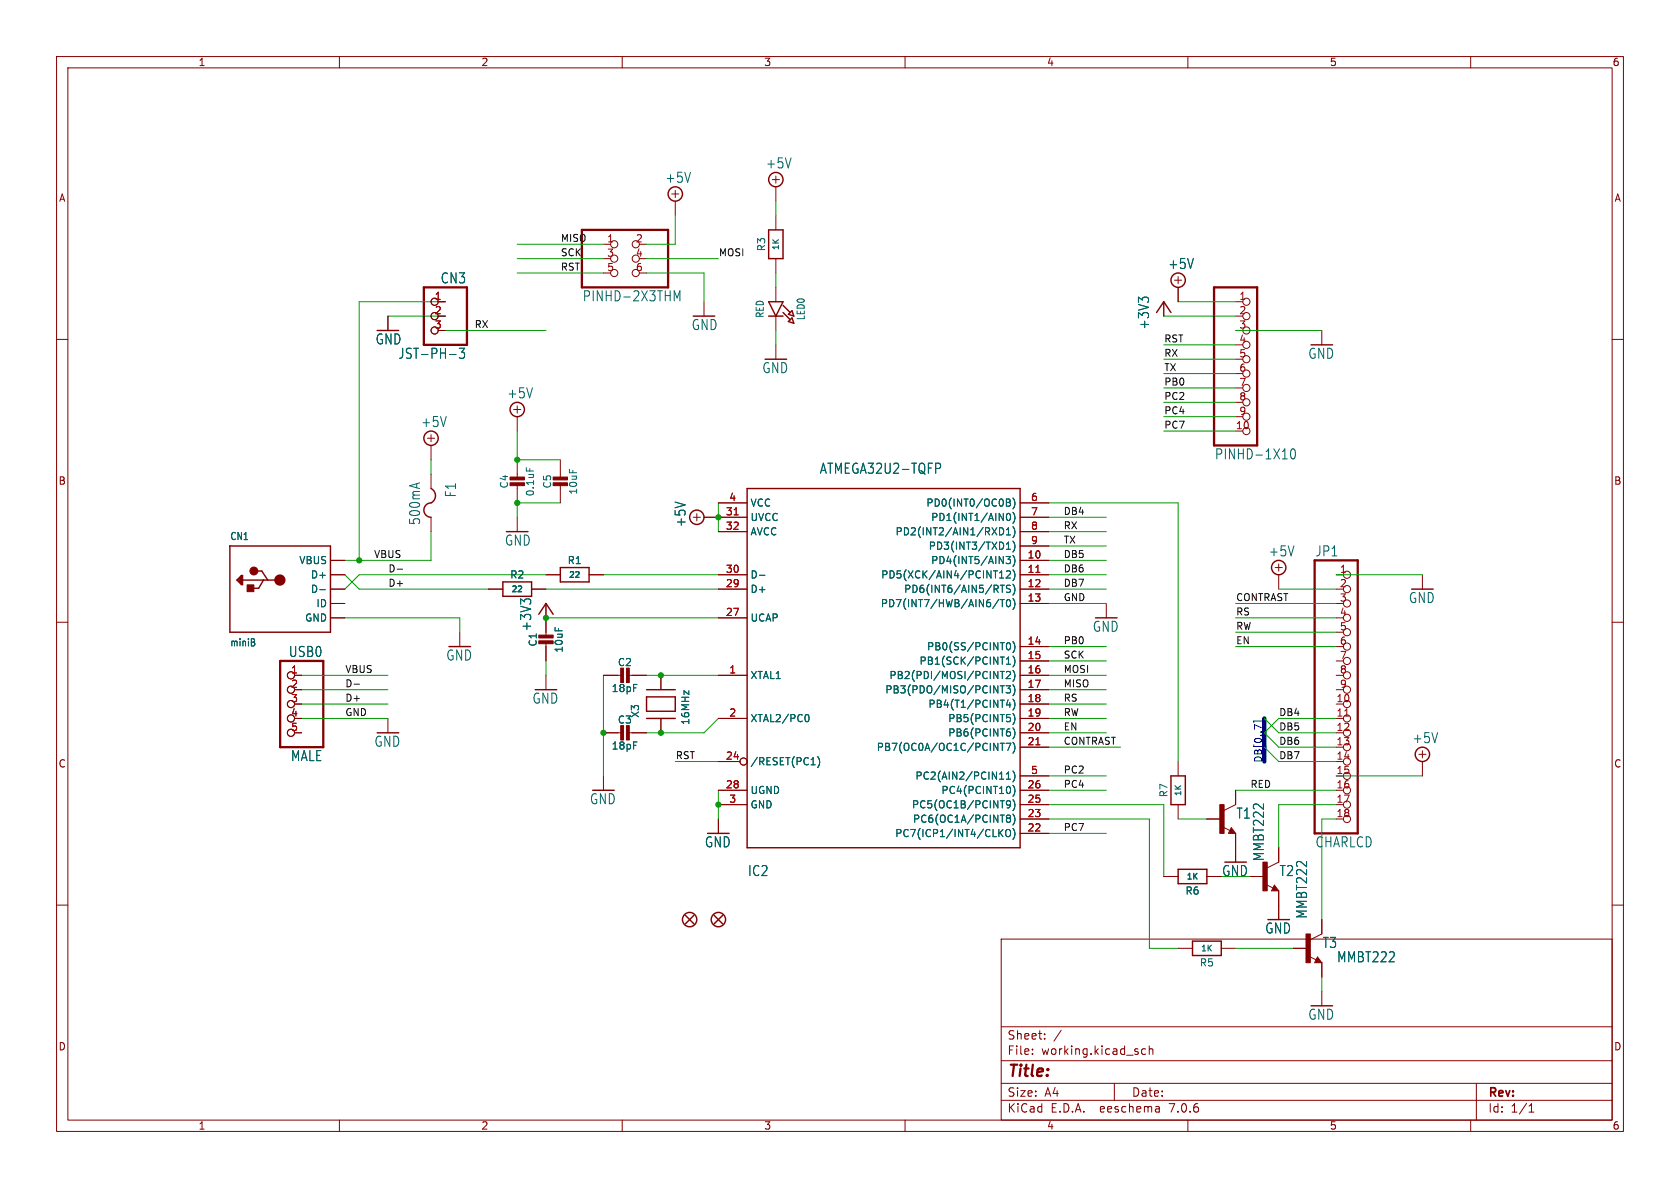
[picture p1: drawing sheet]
<svg xmlns="http://www.w3.org/2000/svg" width="297mm" height="210mm" viewBox="0 0 297 210" stroke-linecap="round" stroke-linejoin="round" font-family="sans-serif">
<g fill="none" stroke="#840000" stroke-width=".18">
<path d="M10 10h277v190h-277zM12 12h273v186h-273zM60 10v2M110 10v2M160 10v2M210 10v2M260 10v2M118.7 34.3h1.3M119.4 33.7v1.2M119.4 35.6v2.5M136.5 31.8h1.3M137.2 31.1v1.3"/>
<path d="M137.2 33v2.6M137.2 38.1v2.5M10 60h2M68.6 55.9v2.5M77.5 53.3h1.2M77.5 55.9h1.2M77.5 58.4h1.2M106.7 43.2h1.2M106.7 45.7h1.2M106.7 48.3h1.2M113 43.2h1.3M113 45.7h1.3"/>
<path d="M113 48.3h1.3M124.5 53.3v2.6M137.2 45.7v2.6M137.2 50.8v2.5M137.2 55.9v2.5M205.7 53.3v2.6M207.6 49.5h1.3M208.3 48.9v1.3M208.3 50.8v2.5M218.4 53.3h1.3M218.4 58.4h1.3M233.7 58.4v2.6"/>
<path d="M285 60h2M75.6 77.5h1.2M76.2 76.8v1.3M76.2 78.7v2.6M90.8 72.4h1.3M91.4 71.8v1.2M91.4 73.7v2.5M137.2 61v2.5M218.4 63.5h1.3M218.4 66h1.3M218.4 68.6h1.3M218.4 71.1h1.3"/>
<path d="M218.4 73.7h1.3M58.4 99.1h2.6M76.2 83.8v2.6M76.2 91.4v2.6M91.4 81.3v3.3M91.4 85.6v3.3M91.4 91.4v2.6M99.1 81.3v3.3M99.1 85.6v3.3M122.6 91.4h1.2M123.2 90.8v1.3M124.5 91.4h7.6"/>
<path d="M127 94h5.1M127 88.9h5.1M180.3 99.1h5.1M180.3 91.4h5.1M180.3 94h5.1M180.3 88.9h5.1M180.3 96.5h5.1M226.1 99.7v1.3M10 110h2M52.1 119.4h1.2M58.4 101.6h2.6M58.4 106.7h2.6"/>
<path d="M58.4 104.1h2.6M58.4 109.2h2.6M81.3 111.8v2.5M86.4 104.1h2.5M94 104.1h2.5M96.5 101.6h2.6M96.5 106.7v5.8M96.5 113.5v3.3M96.5 119.4v2.5M104.1 101.6h2.6M106.7 119.4h3.3M111 119.4h3.3"/>
<path d="M116.8 119.4v2.5M127 101.6h5.1M127 119.4h5.1M127 104.1h5.1M127 109.2h5.1M180.3 101.6h5.1M180.3 106.7h5.1M180.3 114.3h5.1M180.3 116.8h5.1M180.3 119.4h5.1M180.3 104.1h5.1M195.6 106.7v2.5"/>
<path d="M225.4 100.3h1.3M226.1 101.6v2.5M236.2 101.6h1.3M236.2 106.7h1.3M236.2 111.8h1.3M236.2 114.3h1.3M236.2 116.8h1.3M236.2 119.4h1.3M251.5 101.6v2.5M285 110h2M52.1 121.9h1.2M52.1 129.5h1.2"/>
<path d="M52.1 124.5h1.2M52.1 127h1.2M68.6 127v2.5M106.7 129.5h3.3M106.7 137.2v2.5M111 129.5h3.3M116.8 127v2.5M127 127h5.1M127 134.6h3.8M127 139.7h5.1M180.3 121.9h5.1M180.3 129.5h5.1"/>
<path d="M180.3 124.5h5.1M180.3 127h5.1M180.3 132.1h5.1M180.3 139.7h5.1M180.3 137.2h5.1M208.3 134.6v2.6M218.4 139.7v2.5l-2 1.1M236.2 121.9h1.3M250.8 133.4h1.3M251.5 132.7v1.3M251.5 134.6v2.6M10 160h2"/>
<path d="M127 144.8v2.5M127 142.2h5.1M180.3 147.3h5.1M180.3 144.8h5.1M180.3 142.2h5.1M205.7 154.9h2.6M208.3 142.2v2.6M213.4 144.8h2.5M213.4 154.9h2.5M216.2 146.2l1.2 .6M217.7 146.3l.7 1h-1.2zM218.4 147.3v5.1"/>
<path d="M221 154.9h2.5M223.8 156.4l1.3 .6M225.3 156.5l.8 1h-1.3zM226.1 149.9v2.5l-2.1 1M226.1 157.5v5.1M285 160h2M177 166h108v32h-108zM208.3 167.6h2.5M215.9 167.6h2.5M228.6 167.6h2.5M231.4 169.1l1.3 .6M232.9 169.2l.8 1h-1.3z"/>
<path d="M233.7 162.6v2.5l-2.1 1M233.7 170.2v2.5M233.7 175.3v2.5M60 198v2M110 198v2M160 198v2M177 194.5h108M177 191.5h108M177 187.5h108M177 181.5h108M182.5 186.3v.1M182.5 185.5v.1"/>
<path d="M184.7 183.6v.1M184.7 182.8v.1M187.6 182.1l-1.3 2M197 191.5v3M202.5 185.5l-.4-.1-.3 .3v.4l.2 .2h.5M203.2 185.5l.2-.1 .3 .1 .1 .9M203.2 184.9v1.5M204.9 195.7l.1 .9M205 196.5l-.2 .1M205 196h-.2M210 198v2M260 198v2"/>
<path d="M261 191.5v6.5M270.3 196.6h.9M270.3 195.5l.4-.4v1.5"/>
<circle cx="76.8" cy="58.4" r=".63"/>
<circle cx="76.8" cy="55.9" r=".63"/>
<circle cx="76.8" cy="53.3" r=".63"/>
<circle cx="108.6" cy="45.7" r=".63"/>
<circle cx="108.6" cy="48.3" r=".63"/>
<circle cx="108.6" cy="43.2" r=".63"/>
<circle cx="112.4" cy="45.7" r=".63"/>
<circle cx="112.4" cy="48.3" r=".63"/>
<circle cx="112.4" cy="43.2" r=".63"/>
<circle cx="220.3" cy="53.3" r=".63"/>
<circle cx="220.3" cy="58.4" r=".63"/>
<circle cx="220.3" cy="55.9" r=".63"/>
<circle cx="220.3" cy="76.2" r=".63"/>
<circle cx="220.3" cy="66" r=".63"/>
<circle cx="220.3" cy="68.6" r=".63"/>
<circle cx="220.3" cy="63.5" r=".63"/>
<circle cx="220.3" cy="61" r=".63"/>
<circle cx="220.3" cy="71.1" r=".63"/>
<circle cx="220.3" cy="73.7" r=".63"/>
<circle cx="51.4" cy="119.4" r=".63"/>
<circle cx="238.1" cy="111.8" r=".63"/>
<circle cx="238.1" cy="109.2" r=".63"/>
<circle cx="238.1" cy="116.8" r=".63"/>
<circle cx="238.1" cy="119.4" r=".63"/>
<circle cx="238.1" cy="114.3" r=".63"/>
<circle cx="238.1" cy="101.6" r=".63"/>
<circle cx="238.1" cy="104.1" r=".63"/>
<circle cx="238.1" cy="106.7" r=".63"/>
<circle cx="51.4" cy="124.5" r=".63"/>
<circle cx="51.4" cy="121.9" r=".63"/>
<circle cx="51.4" cy="127" r=".63"/>
<circle cx="51.4" cy="129.5" r=".63"/>
<circle cx="131.4" cy="134.6" r=".63"/>
<circle cx="238.1" cy="121.9" r=".63"/>
<circle cx="238.1" cy="124.5" r=".63"/>
<circle cx="238.1" cy="127" r=".63"/>
<circle cx="238.1" cy="137.2" r=".63"/>
<circle cx="238.1" cy="139.7" r=".63"/>
<circle cx="238.1" cy="132.1" r=".63"/>
<circle cx="238.1" cy="129.5" r=".63"/>
<circle cx="238.1" cy="134.6" r=".63"/>
<circle cx="238.1" cy="144.8" r=".63"/>
<circle cx="238.1" cy="142.2" r=".63"/>
</g>
<path d="M74.9 50.8h7.6v10.2h-7.6zM102.9 40.6h15.2v10.2h-15.2zM214.6 50.8h7.6v27.9h-7.6zM232.4 99.1h7.6v48.2h-7.6zM49.5 116.8h7.6v15.3h-7.6z" fill="none" stroke="#840000" stroke-width=".41"/>
<g fill="none" stroke="#006464" stroke-width=".18">
<path d="M119.2 53.2v-1.8l.5 1.3 .5-1.3v1.8M201.9 53l-.6-.5v1M202.1 52.6h.8M79.5 62.7h1.1M81.2 61.6h.9l-.5 .6a.41 .41 0 0 1 .5 .4l-.1 .7h-.6l-.2-.1M228.4 79.4l.3-.1a1.23 1.23 0 0 1 0 1.8h-.2a1.32 1.32 0 0 1-.1-1.7zM74.2 85.4l-1.8 .5M93 82.7v.6M165.4 81.9h.6l.3 .3-.2 .5-.7 .1M176.7 93.3a.64 .64 0 0 1 .7 .6 .64 .64 0 0 1-.7 .7M177.9 98.4h.7l-.4 .5 .4 .1v.5l-.2 .1-.5-.1M177.9 88.2l.6 .1 .1 .3-.3 .2"/>
<path d="M177.9 88.8h.4M177.9 93.7l.4-.4v1.3M177.9 94.6h.7M177.9 97.1h.7M178 90.9l.2-.2a.68 .68 0 0 1 .5 .7 .68 .68 0 0 1-.5 .6l-.2-.1-.1-.4zM178 96.1l.3-.3v1.3M178.3 88.8l.3 .3v.3l-.7 .1M179.1 98.2a1.46 1.46 0 0 1 0 1.9M179.1 88a1.46 1.46 0 0 1 0 2M179.1 90.6a1.46 1.46 0 0 1 0 1.9M179.1 93.1a1.46 1.46 0 0 1 0 1.9M179.1 95.6a1.46 1.46 0 0 1 0 2"/>
<path d="M44.8 113.5l.3 .3-.3 .4M44.9 113l.1 .2-.1 .3M56.5 104.2h1M92.7 106.4l-.7-.5v.9M92.9 105.9h.8M134.3 101.7h.9M176.6 105.9l-1.1 1.7M176.7 102.2h.7M176.7 101.3l.4-.4v1.3M176.8 103.4h.8M176.8 106h.8M176.8 118.7h.8"/>
<path d="M177.2 103.4v1.3M177.2 106v1.3M177.2 118.7v1.3M177.9 101l.5-.1 .2 .4-.7 .9h.7M177.9 114.1l.1-.4 .2-.1a.68 .68 0 0 1 .5 .6 .68 .68 0 0 1-.5 .7l-.2-.1-.1-.4M177.9 118.8l.5-.1 .2 .4-.7 .9h.7M177.9 117.4h.7M177.9 116.5l.4-.4v1.3M178 106.1l.2-.1a.68 .68 0 0 1 .5 .6 .68 .68 0 0 1-.5 .7l-.2-.2-.1-.3zM178.6 103.5l-.4-.1-.2 .2v.3l.5 .3 .1 .3-.2 .2h-.5M179.1 100.7a1.46 1.46 0 0 1 0 2M179.1 103.3a1.46 1.46 0 0 1 0 1.9"/>
<path d="M179.1 105.8a1.46 1.46 0 0 1 0 1.9M179.1 113.4a1.46 1.46 0 0 1 0 2M179.1 116a1.46 1.46 0 0 1 0 1.9M179.1 118.5a1.46 1.46 0 0 1 0 1.9M142.4 126.4l.2-.1a.68 .68 0 0 1 .4 .6 .68 .68 0 0 1-.4 .7l-.2-.1M143.4 135.2h.7M144.5 133.7a1.46 1.46 0 0 1 0 2M176.8 121.2h.8M176.8 131.4h.8M177.2 121.2v1.3M177.2 131.4v1.3M177.9 121.2h.7l-.4 .5 .4 .1v.6l-.2 .1-.5-.1"/>
<path d="M177.9 131.4h.8l-.5 1.3M177.9 136.8l.4-.3v1.2M177.9 137.7h.7M178.2 123.7l-.3 .9h.8M178.5 124.2v.8M179.1 121a1.46 1.46 0 0 1 0 2M179.1 123.6a1.46 1.46 0 0 1 0 1.9M179.1 126.1a1.46 1.46 0 0 1 0 2M179.1 128.7a1.46 1.46 0 0 1 0 1.9M179.1 131.2a1.46 1.46 0 0 1 0 1.9M179.1 136.3a1.46 1.46 0 0 1 0 1.9M179.1 138.8a1.46 1.46 0 0 1 0 2"/>
<path d="M176.8 147.2l.5 .7M177.3 146.6l-.7 .8M177.9 146.8l.2-.2a.43 .43 0 0 1 .5 .5v.4a.42 .42 0 0 1-.4 .4 .42 .42 0 0 1-.4-.4zM178 144.2l.2-.1 .3 .1 .1 .2-.2 .2M178 144.5l.2 .1M178.2 144.6h.2M178.2 144.6l-.2 .2M178.4 144.6l.2 .3v.3l-.2 .2-.4-.2M178.6 142.1l-.2 .2h-.4l-.1-.2 .1-.5 .4-.1 .2 .2a.84 .84 0 0 1-.3 1.1h-.3M179.1 141.4a1.46 1.46 0 0 1 0 1.9M179.1 143.9a1.46 1.46 0 0 1 0 1.9M179.1 146.4a1.46 1.46 0 0 1 0 2"/>
</g>
<g fill="none" stroke="#840000" stroke-width=".25">
<path d="M135.9 40.6h2.5v5.1h-2.5zM135.9 53.3h2.5l-1.2 2.6zM135.9 55.9h2.5M138.4 54l1.3 1.2M138.4 55.2l1.3 1.3M139.4 55.6l.6-.7 .3 1zM139.4 56.8l.6-.6 .3 1zM204.5 55.2l1.2-1.9 1.3 1.9M40.6 96.5h17.8v15.3h-17.8v-15.3M76.2 86.4a1.43 1.43 0 0 1 .7 1.6 1.43 1.43 0 0 1-1.3 1.1 1.27 1.27 0 0 0-.6 1.4 1.27 1.27 0 0 0 1.2 .9M132.1 86.4h48.2v63.5h-48.2zM42.1 102.5l.4-.4v.8l-.2-.2v-.2"/>
<path d="M42.7 101.7h.2v1.6h-.2l-.8-.8zM42.7 101.7v1.4M42.9 102.5h6.6M45.3 100.9h1l1 1.6M46.6 102.5l-.9 1.5h-1.2M88.9 102.9h5.1v2.5h-5.1zM95.2 108.6l1.3-1.9 1.3 1.9M99.1 100.3h5v2.6h-5zM114.3 127h5.1M114.3 123.2h5.1v2.5h-5.1zM114.3 121.9h5.1M207 137.2h2.5v5h-2.5z"/>
<path d="M208.3 153.7h5.1v2.5h-5.1zM217.7 146.8l.1 .3h-.4l.3-.5 .5 .6h-.8M225.3 157l.1 .2h-.4l.3-.5 .5 .7h-.8M121.2 161.8l1.5 1.5M122.7 161.8l-1.5 1.5M126.2 161.8l1.6 1.5M127.8 161.8l-1.6 1.5M210.8 166.4h5.1v2.5h-5.1zM232.9 169.7l.1 .2h-.3l.2-.5 .5 .7h-.7"/>
<circle cx="119.4" cy="34.3" r="1.27"/>
<circle cx="137.2" cy="31.7" r="1.27"/>
<circle cx="208.3" cy="49.5" r="1.27"/>
<circle cx="76.2" cy="77.5" r="1.27"/>
<circle cx="91.4" cy="72.4" r="1.27"/>
<circle cx="123.2" cy="91.4" r="1.27"/>
<circle cx="226.1" cy="100.3" r="1.27"/>
<circle cx="251.5" cy="133.3" r="1.27"/>
<circle cx="121.9" cy="162.6" r="1.27"/>
<circle cx="127" cy="162.6" r="1.27"/>
</g>
<path d="M129.8 91h.7M183.1 101.2h.7M183.1 131.7h.7M237.7 126.6h.8" fill="none" stroke="#a90000" stroke-width=".18"/>
<g fill="#840000" stroke="#840000" stroke-width=".18">
<path d="M230.9 165.1h.7v5.1h-.7z"/>
<path d="M95.2 113.3h2.6v.5h-2.6z"/>
<path d="M95.2 112.3h2.6v.5h-2.6z"/>
<path d="M215.6 142.2h.8v5.1h-.8z"/>
<path d="M109.7 118.1h.5v2.6h-.5z"/>
<path d="M110.7 118.1h.6v2.6h-.6z"/>
<path d="M109.7 128.3h.5v2.5h-.5z"/>
<path d="M110.7 128.3h.6v2.5h-.6z"/>
<path d="M43.7 103.4h1.2v1.2h-1.2z"/>
<path d="M90.2 85.3h2.5v.6h-2.5z"/>
<path d="M90.2 84.3h2.5v.5h-2.5z"/>
<path d="M97.8 85.3h2.5v.6h-2.5z"/>
<path d="M97.8 84.3h2.5v.5h-2.5z"/>
<path d="M223.3 152.4h.7v5.1h-.7z"/>
<circle cx="44.9" cy="100.9" r=".7"/>
</g>
<circle cx="49.5" cy="102.5" r=".5" fill="none" stroke="#840000" stroke-width="1"/>
<path d="M221.7 127.8v-.3h1.7v.3M223 128.6l-1.2-.5v.8" fill="none" stroke="#000084" stroke-width=".18"/>
<path d="M70.2 100.6h1M62.6 120.9h.9" fill="none" stroke="#0f0f0f" stroke-width=".18"/>
<path d="M223.5 127v2.5" fill="none" stroke="#000084" stroke-width=".76"/>
<g fill="none" stroke="#009600" stroke-width=".18">
<path d="M119.4 38.1v5.1h-5.1M137.2 35.6v2.5M68.6 55.9h10.1M78.7 53.3h-15.2v45.8M78.7 58.4h17.8M91.4 45.7h15.3M91.4 48.3h15.3M91.4 43.2h15.3M114.3 45.7h12.7M114.3 48.3h10.2v5M137.2 48.3v2.5M137.2 58.4v2.6"/>
<path d="M205.7 55.9h12.7M208.3 53.3h10.1M218.4 58.4h15.3M91.4 76.2v5.1h7.7M205.7 61h12.7M205.7 66h12.7M205.7 68.6h12.7M205.7 63.5h12.7M205.7 76.2h12.7M205.7 73.7h12.7M205.7 71.1h12.7M76.2 81.3v2.5"/>
<path d="M76.2 94v5.1h-15.2M99.1 88.9h-7.7v2.5M127 88.9v5.1M185.4 88.9h22.9v45.7M185.4 99.1h10.2M185.4 94h10.2M185.4 91.4h10.2M185.4 96.5h10.2M53.3 119.4h15.3M61 109.2h20.3v2.6M61 101.6l2.5 2.5h22.9M96.5 109.2h30.5"/>
<path d="M96.5 104.1h30.5M96.5 101.6h-33l-2.5 2.5M96.5 116.8v2.6M106.7 101.6h20.3M106.7 119.4v17.8M114.3 119.4h12.7M185.4 114.3h10.2M185.4 119.4h10.2M185.4 104.1h10.2M185.4 101.6h10.2M185.4 106.7h10.2M185.4 116.8h10.2"/>
<path d="M218.4 114.3h17.8M218.4 109.2h17.8M218.4 111.8h17.8M218.4 106.7h17.8M226.1 104.1h10.1M236.2 101.6h15.3M53.3 127h15.3M53.3 121.9h15.3M53.3 124.5h15.3M119.4 134.6h7.6M127 139.7v5.1M127 127l-2.5 2.5h-10.2"/>
<path d="M185.4 139.7h10.2M185.4 132.1h12.7M185.4 137.2h10.2M185.4 127h10.2M185.4 129.5h10.2M185.4 121.9h10.2M185.4 124.5h10.2M218.4 139.7h17.8M223.5 132.1l2.6 2.5h10.1M223.5 127l2.6 2.5h10.1M236.2 127h-10.1l-2.6 2.5 2.6 2.6h10.1M236.2 137.2h15.3"/>
<path d="M185.4 144.8h17.8v22.8h5.1M185.4 142.2h20.3v12.7M185.4 147.3h10.2M208.3 144.8h5.1M215.9 154.9h5.1M236.2 142.2h-10.1v7.7M236.2 144.8h-2.5v17.8M218.4 167.6h10.2M233.7 172.7v2.6"/>
</g>
<g fill="#009600" stroke="#009600" stroke-width=".18">
<circle cx="91.4" cy="81.3" r=".46"/>
<circle cx="91.4" cy="88.9" r=".46"/>
<circle cx="63.5" cy="99.1" r=".46"/>
<circle cx="96.5" cy="109.2" r=".46"/>
<circle cx="127" cy="91.4" r=".46"/>
<circle cx="116.8" cy="129.5" r=".46"/>
<circle cx="106.7" cy="129.5" r=".46"/>
<circle cx="116.8" cy="119.4" r=".46"/>
<circle cx="127" cy="142.2" r=".46"/>
</g>
<text font-size="2.8" fill="#840000" x="178" y="190.9">Title:</text>
<g font-size="2.5" fill="#006464">
<text x="135.3" y="30">+5V</text>
<text x="117.5" y="32.5">+5V</text>
<text x="206.4" y="47.8">+5V</text>
<text x="77.8" y="50.3">CN3</text>
<text x="102.9" y="53.5">PINHD-2X3THM</text>
<text x="122.2" y="58.6">GND</text>
<text x="203.3" y="58.4" transform="rotate(-90 203.3 58.4)">+3V3</text>
<text x="66.3" y="61.1">GND</text>
<text x="70.3" y="63.6">JST-PH-3</text>
<text x="231.2" y="63.6">GND</text>
<text x="89.6" y="70.6">+5V</text>
<text x="134.7" y="66.2">GND</text>
<text x="74.3" y="75.7">+5V</text>
<text x="144.8" y="84">ATMEGA32U2-TQFP</text>
<text x="214.7" y="81.4">PINHD-1X10</text>
<text x="80.8" y="88" transform="rotate(-90 80.8 88)">F1</text>
<text x="74.5" y="92.9" transform="rotate(-90 74.5 92.9)">500mA</text>
<text x="121.4" y="93.3" transform="rotate(-90 121.4 93.3)">+5V</text>
<text x="89.2" y="96.7">GND</text>
<text x="224.2" y="98.6">+5V</text>
<text x="232.5" y="98.6">JP1</text>
<text x="249" y="106.8">GND</text>
<text x="94.1" y="111.7" transform="rotate(-90 94.1 111.7)">+3V3</text>
<text x="193.1" y="111.9">GND</text>
<text x="51" y="116.3">USB0</text>
<text x="78.8" y="117">GND</text>
<text x="94" y="124.6">GND</text>
<text x="249.6" y="131.6">+5V</text>
<text x="51.3" y="134.8">MALE</text>
<text x="66.1" y="132.2">GND</text>
<text x="104.2" y="142.4">GND</text>
<text x="218.5" y="144.9">T1</text>
<text x="124.5" y="150">GND</text>
<text x="132.1" y="155.1">IC2</text>
<text x="216" y="155.1">GND</text>
<text x="223.7" y="152.3" transform="rotate(-90 223.7 152.3)">MMBT222</text>
<text x="226.1" y="155.1">T2</text>
<text x="232.5" y="150">CHARLCD</text>
<text x="223.6" y="165.2">GND</text>
<text x="231.3" y="162.5" transform="rotate(-90 231.3 162.5)">MMBT222</text>
<text x="233.7" y="167.8">T3</text>
<text x="236.3" y="170.3">MMBT222</text>
<text x="231.2" y="180.5">GND</text>
</g>
<g font-size="2.1" fill="#840000">
<text x="178" y="184">Sheet:</text>
<text x="178" y="186.7">File:</text>
<text x="184.1" y="186.7">working.kicad_sch</text>
<text x="178" y="196.9">KiCad</text>
<text x="178" y="194.1">Size:</text>
<text x="184.7" y="194.1">A4</text>
<text x="185.7" y="196.9">E.D.A.</text>
<text x="194.6" y="196.9">eeschema</text>
<text x="200" y="194.1">Date:</text>
<text x="207" y="196.9">7.0.6</text>
<text x="263" y="194.3">Rev:</text>
<text x="263" y="196.9">Id:</text>
<text x="267.1" y="196.9">1/1</text>
</g>
<g font-size="1.8" fill="#840000">
<text x="35" y="11.9">1</text>
<text x="85" y="11.9">2</text>
<text x="135" y="11.9">3</text>
<text x="185" y="11.9">4</text>
<text x="235" y="11.9">5</text>
<text x="285" y="11.9">6</text>
<text x="10.3" y="35.9">A</text>
<text x="285.3" y="35.9">A</text>
<text x="10.3" y="85.9">B</text>
<text x="285.3" y="85.9">B</text>
<text x="10.3" y="135.9">C</text>
<text x="285.3" y="135.9">C</text>
<text x="10.3" y="185.9">D</text>
<text x="285.3" y="185.9">D</text>
<text x="35" y="199.9">1</text>
<text x="85" y="199.9">2</text>
<text x="135" y="199.9">3</text>
<text x="185" y="199.9">4</text>
<text x="235" y="199.9">5</text>
<text x="285" y="199.9">6</text>
</g>
<g font-size="1.8" fill="#a90000">
<text x="107.2" y="42.9">1</text>
<text x="107.2" y="45.5">3</text>
<text x="112.3" y="42.9">2</text>
<text x="112.3" y="45.5">4</text>
<text x="76.8" y="53.1">1</text>
<text x="107.2" y="48">5</text>
<text x="112.3" y="48">6</text>
<text x="219" y="53.1">1</text>
<text x="76.8" y="55.6">2</text>
<text x="76.8" y="58.2">3</text>
<text x="219" y="55.6">2</text>
<text x="219" y="58.2">3</text>
<text x="219" y="60.7">4</text>
<text x="219" y="63.2">5</text>
<text x="219" y="65.8">6</text>
<text x="219" y="68.3">7</text>
<text x="219" y="70.9">8</text>
<text x="218.4" y="75.9">10</text>
<text x="219" y="73.4">9</text>
<text x="128.8" y="88.6">4</text>
<text x="182.2" y="88.6">6</text>
<text x="128.2" y="91.2">31</text>
<text x="128.2" y="93.7">32</text>
<text x="182.2" y="91.2">7</text>
<text x="182.2" y="93.7">8</text>
<text x="128.2" y="101.3">30</text>
<text x="181.6" y="98.8">10</text>
<text x="181.6" y="101.3">11</text>
<text x="182.2" y="96.3">9</text>
<text x="236.8" y="101.3">1</text>
<text x="128.2" y="103.9">29</text>
<text x="181.6" y="103.9">12</text>
<text x="181.6" y="106.4">13</text>
<text x="236.8" y="103.9">2</text>
<text x="236.8" y="106.4">3</text>
<text x="128.2" y="109">27</text>
<text x="236.8" y="109">4</text>
<text x="236.8" y="111.5">5</text>
<text x="51.4" y="119.1">1</text>
<text x="128.8" y="119.1">1</text>
<text x="181.6" y="114">14</text>
<text x="181.6" y="116.6">15</text>
<text x="181.6" y="119.1">16</text>
<text x="236.8" y="114">6</text>
<text x="236.8" y="116.6">7</text>
<text x="236.8" y="119.1">8</text>
<text x="51.4" y="121.7">2</text>
<text x="51.4" y="124.2">3</text>
<text x="181.6" y="121.7">17</text>
<text x="181.6" y="124.2">18</text>
<text x="236.2" y="124.2">10</text>
<text x="236.8" y="121.7">9</text>
<text x="51.4" y="126.7">4</text>
<text x="51.4" y="129.3">5</text>
<text x="128.8" y="126.7">2</text>
<text x="181.6" y="126.7">19</text>
<text x="181.6" y="129.3">20</text>
<text x="181.6" y="131.8">21</text>
<text x="236.2" y="126.7">11</text>
<text x="236.2" y="129.3">12</text>
<text x="236.2" y="131.8">13</text>
<text x="128.2" y="134.4">24</text>
<text x="182.2" y="136.9">5</text>
<text x="236.2" y="134.4">14</text>
<text x="236.2" y="136.9">15</text>
<text x="128.2" y="139.4">28</text>
<text x="128.8" y="142">3</text>
<text x="181.6" y="142">25</text>
<text x="181.6" y="139.4">26</text>
<text x="236.2" y="139.4">16</text>
<text x="236.2" y="142">17</text>
<text x="181.6" y="147.1">22</text>
<text x="181.6" y="144.5">23</text>
<text x="236.2" y="144.5">18</text>
</g>
<g font-size="1.8" fill="#006464">
<text x="135.5" y="44.5" transform="rotate(-90 135.5 44.5)">R3</text>
<text x="135.2" y="56.3" transform="rotate(-90 135.2 56.3)">RED</text>
<text x="142.5" y="56.7" transform="rotate(-90 142.5 56.7)">LED0</text>
<text x="90" y="86.5" transform="rotate(-90 90 86.5)">C4</text>
<text x="94.6" y="87.8" transform="rotate(-90 94.6 87.8)">0.1uF</text>
<text x="97.6" y="86.5" transform="rotate(-90 97.6 86.5)">C5</text>
<text x="102.2" y="87.5" transform="rotate(-90 102.2 87.5)">10uF</text>
<text x="132.6" y="89.8">VCC</text>
<text x="163.7" y="89.8">PD0(INT0/OC0B)</text>
<text x="40.6" y="95.7">CN1</text>
<text x="132.6" y="92.3">UVCC</text>
<text x="132.6" y="94.8">AVCC</text>
<text x="158.2" y="94.8">PD2(INT2/AIN1/RXD1)</text>
<text x="164.5" y="92.3">PD1(INT1/AIN0)</text>
<text x="52.8" y="99.9">VBUS</text>
<text x="100.3" y="99.9">R1</text>
<text x="164.1" y="97.4">PD3(INT3/TXD1)</text>
<text x="164.5" y="99.9">PD4(INT5/AIN3)</text>
<text x="54.9" y="102.5">D+</text>
<text x="54.9" y="105">D-</text>
<text x="55.8" y="107.5">ID</text>
<text x="90.1" y="102.5">R2</text>
<text x="132.6" y="105">D+</text>
<text x="132.6" y="102.5">D-</text>
<text x="155.6" y="107.5">PD7(INT7/HWB/AIN6/T0)</text>
<text x="155.7" y="102.5">PD5(XCK/AIN4/PCINT12)</text>
<text x="159.7" y="105">PD6(INT6/AIN5/RTS)</text>
<text x="53.8" y="110.1">GND</text>
<text x="132.6" y="110.1">UCAP</text>
<text x="40.6" y="114.5">miniB</text>
<text x="95.1" y="114.4" transform="rotate(-90 95.1 114.4)">C1</text>
<text x="99.7" y="115.5" transform="rotate(-90 99.7 115.5)">10uF</text>
<text x="109.1" y="118">C2</text>
<text x="162.5" y="117.7">PB1(SCK/PCINT1)</text>
<text x="163.8" y="115.2">PB0(SS/PCINT0)</text>
<text x="108" y="122.5">18pF</text>
<text x="132.6" y="120.2">XTAL1</text>
<text x="156.4" y="122.8">PB3(PDO/MISO/PCINT3)</text>
<text x="157.1" y="120.2">PB2(PDI/MOSI/PCINT2)</text>
<text x="164" y="125.3">PB4(T1/PCINT4)</text>
<text x="109.1" y="128.1">C3</text>
<text x="113.2" y="127" transform="rotate(-90 113.2 127)">X3</text>
<text x="122.1" y="128.3" transform="rotate(-90 122.1 128.3)">16MHz</text>
<text x="132.6" y="127.9">XTAL2/PC0</text>
<text x="167.5" y="127.9">PB5(PCINT5)</text>
<text x="167.5" y="130.4">PB6(PCINT6)</text>
<text x="108" y="132.7">18pF</text>
<text x="132.6" y="135.5">/RESET(PC1)</text>
<text x="154.9" y="132.9">PB7(OC0A/OC1C/PCINT7)</text>
<text x="132.6" y="140.6">UGND</text>
<text x="132.6" y="143.1">GND</text>
<text x="161.1" y="143.1">PC5(OC1B/PCINT9)</text>
<text x="161.7" y="138">PC2(AIN2/PCIN11)</text>
<text x="166.3" y="140.6">PC4(PCINT10)</text>
<text x="206.6" y="141" transform="rotate(-90 206.6 141)">R7</text>
<text x="158.2" y="148.2">PC7(ICP1/INT4/CLKO)</text>
<text x="161.3" y="145.6">PC6(OC1A/PCINT8)</text>
<text x="209.5" y="158.3">R6</text>
<text x="212" y="171">R5</text>
</g>
<g font-size="1.7" fill="#0f0f0f">
<text x="99.1" y="45.4">SCK</text>
<text x="99.1" y="47.9">RST</text>
<text x="99.1" y="42.8">MISO</text>
<text x="127" y="45.4">MOSI</text>
<text x="83.8" y="58.1">RX</text>
<text x="205.7" y="60.6">RST</text>
<text x="205.7" y="63.2">RX</text>
<text x="205.7" y="65.7">TX</text>
<text x="205.7" y="68.2">PB0</text>
<text x="205.7" y="70.8">PC2</text>
<text x="205.7" y="73.3">PC4</text>
<text x="205.7" y="75.9">PC7</text>
<text x="188" y="91.1">DB4</text>
<text x="188" y="93.6">RX</text>
<text x="66" y="98.7">VBUS</text>
<text x="68.6" y="101.3">D-</text>
<text x="188" y="98.7">DB5</text>
<text x="188" y="101.3">DB6</text>
<text x="188" y="96.2">TX</text>
<text x="68.6" y="103.8">D+</text>
<text x="188" y="103.8">DB7</text>
<text x="188" y="106.3">GND</text>
<text x="218.4" y="106.3">CONTRAST</text>
<text x="188" y="114">PB0</text>
<text x="218.4" y="114">EN</text>
<text x="218.4" y="111.4">RW</text>
<text x="218.4" y="108.9">RS</text>
<text x="61" y="119">VBUS</text>
<text x="188" y="116.5">SCK</text>
<text x="188" y="119">MOSI</text>
<text x="61" y="124.1">D+</text>
<text x="61" y="121.6">D-</text>
<text x="188" y="121.6">MISO</text>
<text x="188" y="124.1">RS</text>
<text x="61" y="126.7">GND</text>
<text x="188" y="129.2">EN</text>
<text x="188" y="131.7">CONTRAST</text>
<text x="188" y="126.7">RW</text>
<text x="226.1" y="129.2">DB5</text>
<text x="226.1" y="126.7">DB4</text>
<text x="226.1" y="131.7">DB6</text>
<text x="119.4" y="134.3">RST</text>
<text x="188" y="136.8">PC2</text>
<text x="226.1" y="134.3">DB7</text>
<text x="188" y="139.4">PC4</text>
<text x="221" y="139.4">RED</text>
<text x="188" y="147">PC7</text>
</g>
<text font-size="1.7" fill="#000084" x="223.2" y="134.9" transform="rotate(-90 223.2 134.9)">DB[0..7]</text>
<g font-size="1.4" fill="#006464">
<text x="138" y="44.4" transform="rotate(-90 138 44.4)">1K</text>
<text x="90.3" y="105">22</text>
<text x="100.4" y="102.4">22</text>
<text x="209.1" y="140.9" transform="rotate(-90 209.1 140.9)">1K</text>
<text x="209.6" y="155.8">1K</text>
<text x="212.2" y="168.5">1K</text>
</g>
</svg>
